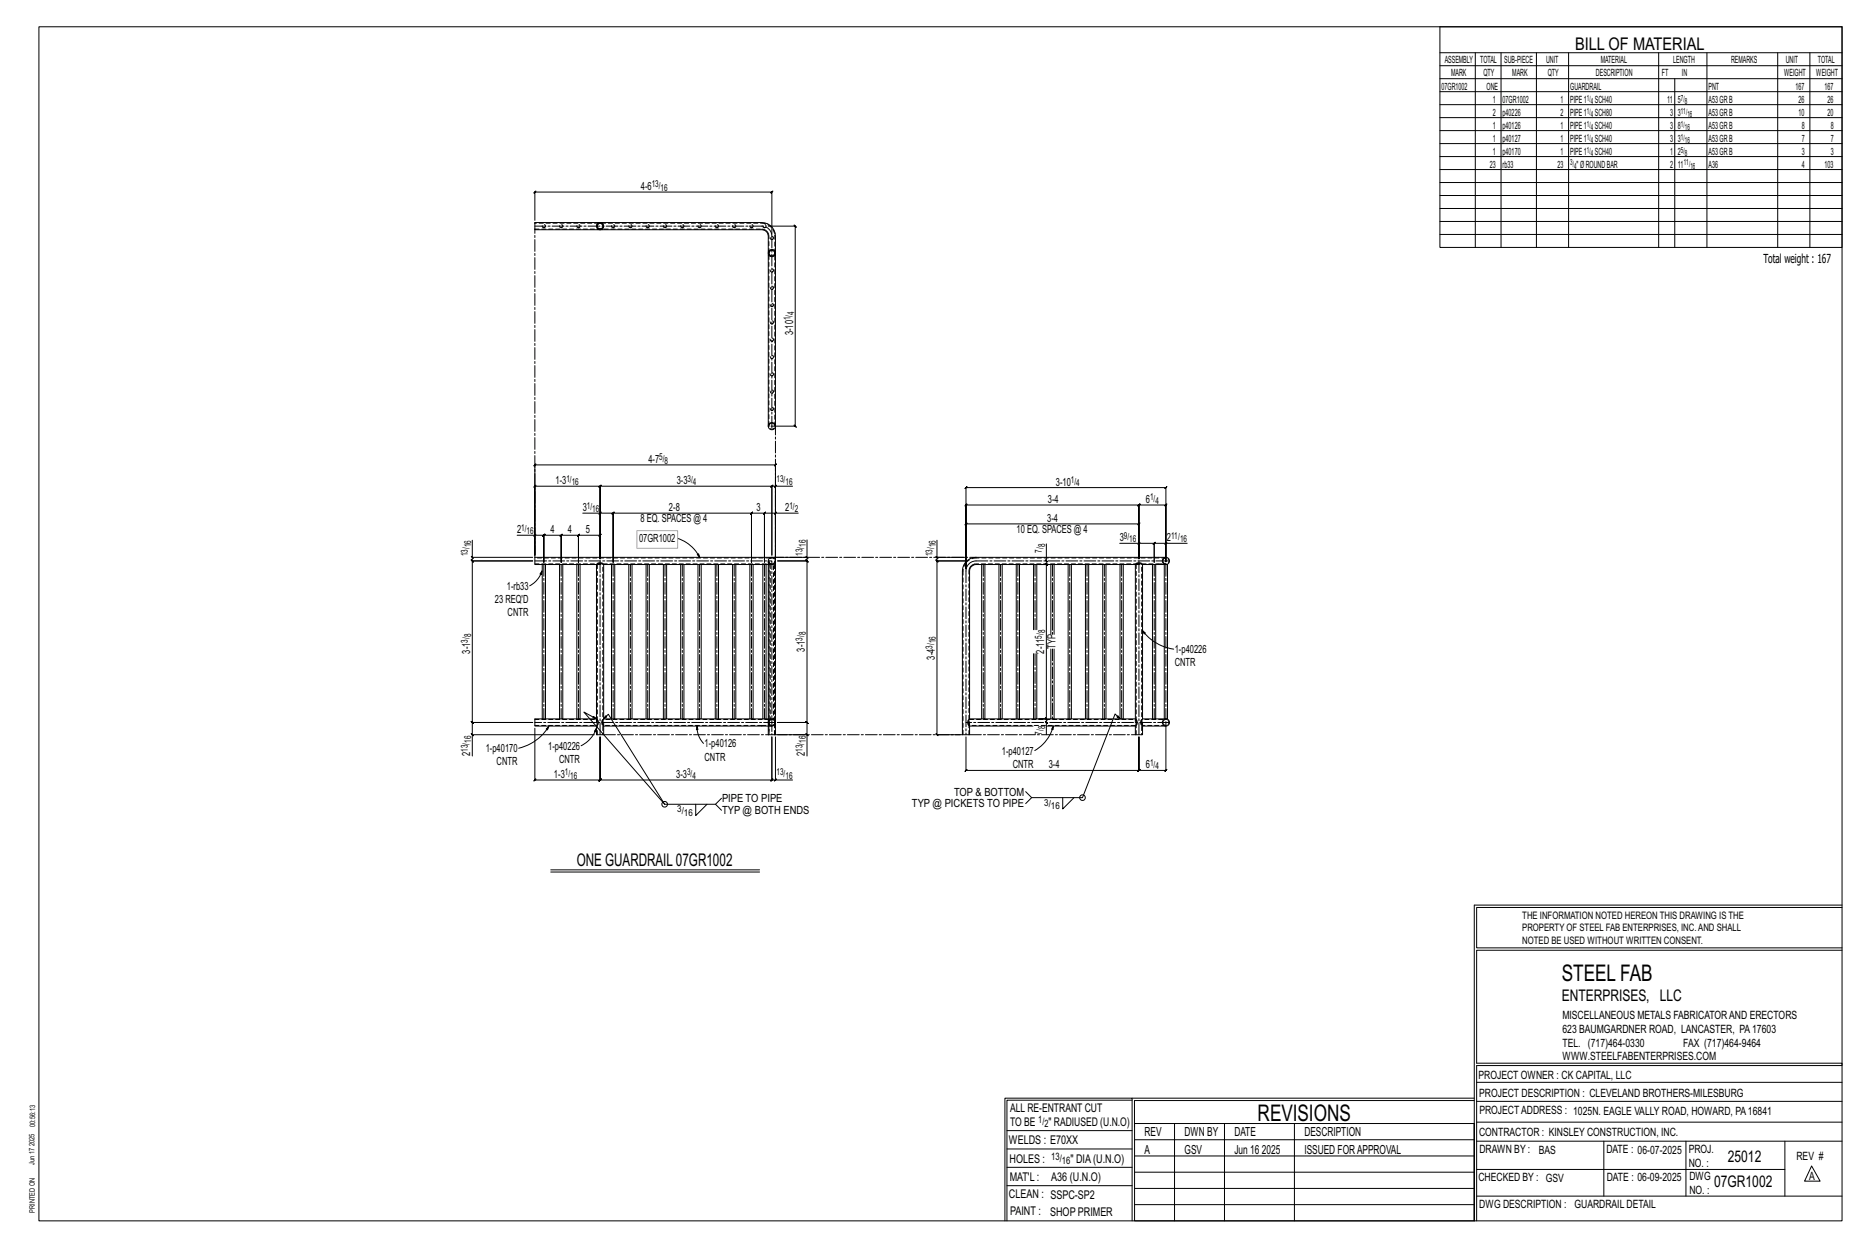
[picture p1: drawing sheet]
<svg xmlns="http://www.w3.org/2000/svg" width="914mm" height="610mm" viewBox="0 0 914 610" stroke-linecap="round" stroke-linejoin="round" font-family="sans-serif">
<g fill="none" stroke="#000" stroke-width=".49">
<path d="M19 13h883v584h-883zM705 13h197v108h-197zM705 26h197M705 32h197M705 39h197M722 26v95M735 26v95M752 26v95M768 26v95M812 26v95M820 39v82M836 26v95"/>
<path d="M870 26v95M886 26v95M705 45h197M705 51h197M705 58h197M705 64h197M705 70h197M705 77h197M705 83h197M705 89h197M705 96h197M262 108v-14h-1l1-1v1h116h-1l1-1v1v21"/>
<path d="M262 109h111a7 7 0 0 1 7 7v92a1.8 1.8 0 0 1-2 2 1.8 1.8 0 0 1-2-2v-92l-1-3-2-1h-111zM262 109h.1M262 112h.1M376 111h13v-1l1 1h-1v97l1 1-1-1h-12M705 102h197M705 108h197M705 115h197M380 238v-1l-1 1zM380 238h-2v-1l-1 1h1v34v-34v-1l-1 1h1h-84v-1l-1 1h1v35v-35v-1l-1 1h1h-32v-1l-1 1h1v34v-45l-1 1 1-1h118l-1 1 1-1v46v-35h8M473 239h-1l1-1v1h98h-1l1-1v1v36v-28l-1 1 1-1h-13l-1 1 1-1v26v-26l-1 1 1-1h-85l-1 1 1-1v31zM285 251h9v22v-11v-1l-1 1h1h-11l1-1-1 1v13v-13l1-1-1 1h-8v-1l-1 1h1v13v-13v-1l-1 1h1h-9l1-1-1 1v13v-13l1-1-1 1h-4M294 251h6v1l1-1h-1v24v-24v1l1-1h-1h68l-1 1 1-1v24v-24l-1 1 1-1h6v1l1-1h-1v24v-24v1l1-1h-1h6"/>
<path d="M294 251l-1 1zM379 252l1-1zM391 251h-11v22M231 272l1 1zM231 273v1l1 1-1-1h30h-30l1 1-1-1v79l1 1-1-1h30h-30l1 1-1-1v6M231 264v9h30M253 262h9v10M261 262l1-1zM265 279v2h-1zM265 279a12 12 0 0 1-6 8M265 276v76M265 276h27"/>
<path d="M267 276v76h-2M274 276v76M275 276v76h-1M282 276v76M284 276v76h-2M292 276v76h-8M295 276v-1h-2l-1 1M295 276v76M295 276h81M299 276v76M301 276v76h-2M308 276v76"/>
<path d="M309 276v76h-1M316 276v76M318 276v76h-2M325 276v76M326 276v76h-1M332 263a19 19 0 0 1 10 10M333 276v76M335 276v76h-2M341 271h1v2zM342 276v76M343 276v76h-1M350 276v76"/>
<path d="M352 276v76h-2M359 276v76M360 276v76h-1M367 276v76M369 276v76h-2M373 276v76M375 276v76M377 273h2l1 1v85h-4v-85zM378 273h-116v3h3M395 272l1 1zM395 273v1l1 1-1-1h-14h14l1 1-1-1v79l1 1-1-1h-14h14l1 1-1-1v6M395 264v9h-16"/>
<path d="M458 272l1 1zM459 273v1h-1l1 1v-1h14h-14h-1l1 1v-1v85h-1l1 1v-1h11M459 264v9h14M481 276l-5 1h-1v2v73M481 276v76M481 276h75M482 276v76h-1M489 276v76M491 276v76h-2M497 276v76M499 276v76h-2M506 276v32"/>
<path d="M508 276v32M512 274l1 1zM512 266v10l1 1-1-1h-3h3l1 1-1-1v76v-1l1 1h-1h-3h3v-1l1 1h-1v7M514 276v34M516 276v34M523 276v76M524 276v76h-1M531 276v76M533 276v76h-2M540 276v76M541 276v76h-1M548 266h10v7v-17l-1 1 1-1h-85l-1 1 1-1v22"/>
<path d="M548 276v76M550 276v76h-2M556 276v76M558 266h-1l1-1zM558 266h7h-1l1-1v1v9v-9h-1l1-1v1h6M559 276l-1-1h-1l-1 1M559 276v76M559 276h13v76h-6M564 276v76M566 276v76h-2M570 276v76M571 266v-1l-1 1z"/>
<path d="M571 276a1.8 1.8 0 0 0 1-2 1.8 1.8 0 0 0-1-1h-93a7 7 0 0 0-7 6v80h4v-4M581 266h-10v9M506 320v32M508 320v32h-2M514 318v34M516 318v34h-2M559 309l2 1h-1zM559 309a23 23 0 0 0 16 9M231 359l1 1zM262 356v26h-1l1-1v1h32h-1l1-1v1v-21v21h-1l1-1v1h84h-1l1-1v1v-21v21h-1l1-1v1h2M265 352h-3v3h30M267 352h7"/>
<path d="M267 357l2-2-1 2zM269 355a24 24 0 0 1-15 11M275 352h7M291 359h-60v11M292 356v2h-1zM292 355l1-1v-1l-2-2h-1l2 1-6-4 39 45M292 356a15 15 0 0 1-8 9M292 355v4h3v-4M295 352v1v1v1M295 355h81M295 352l3-3 27 44M299 352h-4"/>
<path d="M301 352h7M309 352h7M318 352h7M326 352h7M335 352h7M341 355l1 2h-1zM341 355a12 12 0 0 0 3 9M343 352h7M352 352h7M360 352h7M369 352h7M381 359h14v11"/>
<path d="M395 359l1 1zM475 352l-1 1v1l1 1M475 355h31M481 352h-6M482 352h7M491 352h6M499 352h7M508 352h6M512 353l1 1zM516 355l-1 2zM516 355a20 20 0 0 1-9 12M516 352h7"/>
<path d="M524 352h7M533 352h7M541 352h7M548 352l-2-3-16 41h-25l-3-3M550 352h6l1 1v1l-1 1M556 355v4h3v-4M556 355h-44M564 352h-5M571 353v24v-1l-1 1h1h-13v-1l-1 1h1v-16v16v-1l-1 1h1h-85v-1l-1 1h1v-16M571 352a1.8 1.8 0 0 1 1 1 1.8 1.8 0 0 1-1 2h-12l-1-1v-1l1-1M380 361v21h8M341 393v6l5-6"/>
<path d="M350 393l3 3M353 391l-3 2h-25M380 382v-1l-1 1zM505 390l-3 3M520 390v6l6-6M270 426h102M270 427h102M722 443v154M722 443h180M902 444h-179v20h179M902 465h-179v55h179v1h-179v76M554 538h-61v59"/>
<path d="M554 537h168M722 538h-167v13M723 539h179M723 530h179M493 553h61M555 550h167v47h-167zM555 558h167M575 550v47M599 550v47M634 550v47M723 549h179M723 558h179"/>
<path d="M785 558v27M825 558v27M874 558v27M493 571h61M493 562h61M555 573h167M555 566h167M723 572h151M887 570l4 8h-8zM492 597v-60h62v60M493 580h61M555 589h167"/>
<path d="M555 581h167M723 585h179"/>
<circle cx="325" cy="393" r="1.4"/>
<circle cx="530" cy="390" r="1.4"/>
</g>
<path d="M312 260h20v8h-20z" fill="none" stroke="#f0f" stroke-width=".5"/>
<g fill="none" stroke="#000" stroke-width=".49" stroke-dasharray="2 1.4">
<path d="M262 112h111M262 112h.1M262 109h.1M292 110h.1M292 111v-1M292 110v-1M292 112v-1M292 110v1M292 111h1M292 109h1M293 110h-1M293 111v1"/>
<path d="M293 112h-1M293 110h.1M293 112h.1M293 109h.1M293 112h2zM293 109h2M293 112l2-1M294 112h.1M294 109l-1 1M295 110l-1-1M295 112h.1M295 109h.1"/>
<path d="M295 109v1M295 111v-1M295 110h.1M295 111v1M295 111h.1M295 110v1M373 112l2 1M374 109h-112M375 113l1 2M376 115v93M379 114a6 6 0 0 0-5-5M376 123h.1"/>
<path d="M376 125v-2M376 125h.1M376 123l1-1M377 125h-1M377 123v2M377 125h.1M377 122h.1M377 123h.1M377 125h1M377 126v-1M377 122h1M378 123h-1"/>
<path d="M378 125h.1M378 123h.1M378 122h1M378 125h1M378 126h-1M379 122h.1M379 125h.1M379 123h-1M379 122v1M379 125v-1M379 125l-1 1M379 124v-1"/>
<path d="M379 123h.1M379 124h.1M380 124h.1M379 123v2M379 123h1M380 125h-1M376 208h.1M376 207h.1M378 207l-2 1M379 208v-94M379 208l-1-1M379 207h.1"/>
<path d="M379 208h1M380 208h-1M262 276h30M292 276h3M292 276h1M293 276h.1M293 276h2v83M295 276h81M376 274v1M376 276h.1M376 275h.1M376 274v85"/>
<path d="M376 275l2 1M376 276h1M376 276v83M377 273h-115M377 273h1M377 276v76M378 276a1.5 1.5 0 0 1-2-2 1.5 1.5 0 0 1 2-1 1.5 1.5 0 0 1 1 2M378 276l1-1M378 276h-1M379 276h-2M379 274v2h-1M379 275l1-1"/>
<path d="M380 275h-1M471 279v80M473 275l-2 4M474 274l-1 1M474 279l2-2M476 277l1-1M477 276h79M478 273l-4 1M556 276h3M556 276h.1M556 276h1M557 276h.1"/>
<path d="M557 276h2v83M559 276h8M567 276h4M569 274l1 2M569 274a1.5 1.5 0 0 1 2-1 1.5 1.5 0 0 1 1 2 1.5 1.5 0 0 1-1 1M570 273l-1 1M570 276h1M571 273h-93M571 273h-1M571 276l-1-1-1-1M262 352h30M292 352v3"/>
<path d="M292 352h.1M292 352l1 1M292 359v-83M293 353l-1 2h-30M295 354v-2h78M295 355v-1M295 355h.1M295 355v-3M373 355h3M373 355h-78M376 355h.1M376 354v-2"/>
<path d="M376 354v-1M376 352h.1M376 352h-3M376 354h.1M376 355h1M376 359h.1M376 352h1M377 353v2M377 355l-1-1M377 352h.1M377 352h-1M377 355h1"/>
<path d="M377 352h1M377 355h.1M377 352v1M377 352h2v-76M378 352h-1M378 352h.1M378 355h-2M378 355h.1M378 355h-1M378 352h1M378 355h1M379 352h.1"/>
<path d="M379 355h.1M379 352h-1M379 355v-1M379 355h-1M379 354v-1v-1M379 359v-83M379 354v1M379 359v-84M379 352v1M379 359h.1M379 353h1zM379 353v1"/>
<path d="M380 353l-1 1M474 354l1-2M474 355v-1M474 359v-4M474 355v-3M474 352v-73M474 359h.1M474 355h.1M475 355h-1M475 355v-3M475 352h81M556 355h-81"/>
<path d="M556 352v3M556 352h.1M556 352v1M556 359v-83M556 353v2M559 354v-2h12M559 355v-1M559 355h.1M559 355v-3M569 353v1M569 353h.1M569 354l1 1"/>
<path d="M569 353l1-1h1M570 352h-1M570 355h1M571 355h-12M571 352h-1M571 355h-1l-1-2M571 355h.1M572 352v1M572 354v1M572 353v1"/>
<circle cx="266" cy="111" r=".8"/>
<circle cx="275" cy="111" r=".8"/>
<circle cx="283" cy="111" r=".8"/>
<circle cx="300" cy="111" r=".8"/>
<circle cx="309" cy="111" r=".8"/>
<circle cx="317" cy="111" r=".8"/>
<circle cx="326" cy="111" r=".8"/>
<circle cx="334" cy="111" r=".8"/>
<circle cx="342" cy="111" r=".8"/>
<circle cx="351" cy="111" r=".8"/>
<circle cx="359" cy="111" r=".8"/>
<circle cx="368" cy="111" r=".8"/>
<circle cx="374" cy="111" r=".8"/>
<circle cx="378" cy="116" r=".8"/>
<circle cx="378" cy="132" r=".8"/>
<circle cx="378" cy="149" r=".8"/>
<circle cx="378" cy="158" r=".8"/>
<circle cx="378" cy="141" r=".8"/>
<circle cx="378" cy="175" r=".8"/>
<circle cx="378" cy="166" r=".8"/>
<circle cx="378" cy="183" r=".8"/>
<circle cx="378" cy="192" r=".8"/>
<circle cx="378" cy="200" r=".8"/>
<circle cx="378" cy="208" r="1.5"/>
</g>
<g fill="none" stroke="#000" stroke-width=".49" stroke-dasharray="5.8 1 1 1">
<path d="M373 111h-111M378 116v94M378 116l-1-4-2-1h-2M262 273v-161M262 274h116v85M266 276v76M275 276v76M283 276v76M300 276v76M309 276v76M317 276v76M326 276v76"/>
<path d="M334 276v76M342 276v76M351 276v76M359 276v76M368 276v76M374 276v76M378 273h100M380 274v-66M473 279v80M478 274h94M478 274l-4 2-1 1v2M481 276v76"/>
<path d="M490 276v76M498 276v76M507 276v32M515 276v34M524 276v76M532 276v76M541 276v76M549 276v76M558 274v85M565 276v76M571 276v76M507 320v32"/>
<path d="M515 318v34M294 359v-85M295 359h81M380 353h-118M380 359h91M475 359h81M572 353h-99"/>
</g>
<g font-size="11.2">
<text x="764" y="480">STEEL FAB</text>
<text x="616" y="548">REVISIONS</text>
</g>
<g font-size="8.6">
<text x="771" y="24">BILL OF MATERIAL</text>
<text x="282" y="424">ONE GUARDRAIL07GR1002</text>
</g>
<g font-size="7.9">
<text x="765" y="490">ENTERPRISES, LLC</text>
<text x="846" y="569">25012</text>
<text x="839" y="581">07GR1002</text>
</g>
<g font-size="6.1">
<text x="863" y="129">Total weight : 167</text>
<text x="560" y="556">REV</text>
<text x="580" y="556">DWN BY</text>
<text x="604" y="556">DATE</text>
<text x="639" y="556">DESCRIPTION</text>
<text x="560" y="564">A</text>
<text x="580" y="564">GSV</text>
<text x="604" y="564">Jun 16</text>
<text x="618" y="564">2025</text>
<text x="639" y="564">ISSUED FORAPPROVAL</text>
</g>
<g font-size="5.9">
<text x="494" y="560">WELDS : E70XX</text>
<text x="494" y="569">HOLES :</text>
<text x="524" y="569">&quot; DIA(U.N.O)</text>
<text x="494" y="578">MAT'L :</text>
<text x="515" y="578">A36 (U.N.O)</text>
<text x="494" y="586">CLEAN : SSPC-SP2</text>
<text x="495" y="595">PAINT :</text>
<text x="514" y="595">SHOP PRIMER</text>
</g>
<g font-size="5.8">
<text x="494" y="544">ALL RE-ENTRANT CUT</text>
<text x="494" y="551">TO BE</text>
<text x="513" y="551">&quot; RADIUSED (U.N.O)</text>
</g>
<g font-size="5.6">
<text x="765" y="499">MISCELLANEOUS METALS FABRICATORAND ERECTORS</text>
<text x="765" y="505">623 BAUMGARDNER ROAD, LANCASTER, PA17603</text>
<text x="765" y="512">TEL. (717)464-0330</text>
<text x="824" y="512">FAX (717)464-9464</text>
<text x="765" y="519">WWW.STEELFABENTERPRISES.COM</text>
<text x="724" y="528">PROJECT OWNER : CK CAPITAL, LLC</text>
<text x="724" y="537">PROJECT DESCRIPTION : CLEVELAND BROTHERS-MILESBURG</text>
<text x="724" y="545">PROJECTADDRESS : 1025N. EAGLE VALLY ROAD, HOWARD, PA16841</text>
<text x="724" y="556">CONTRACTOR : KINSLEY CONSTRUCTION, INC.</text>
<text x="724" y="564">DRAWN BY :</text>
<text x="753" y="564">BAS</text>
<text x="786" y="564">DATE : 06-07-2025</text>
<text x="827" y="564">PROJ.</text>
<text x="879" y="568">REV #</text>
<text x="827" y="571">NO. :</text>
<text x="724" y="578">CHECKED BY : GSV</text>
<text x="787" y="578">DATE : 06-09-2025</text>
<text x="827" y="578">DWG</text>
<text x="886" y="578">A</text>
<text x="827" y="584">NO. :</text>
<text x="724" y="591">DWG DESCRIPTION : GUARDRAIL DETAIL</text>
</g>
<g font-size="5.5">
<text x="314" y="93">4-6</text>
<text x="388" y="164" transform="rotate(-90 388 164)">3-10</text>
<text x="317" y="226">4-7</text>
<text x="272" y="237">1-3</text>
<text x="331" y="237">3-3</text>
<text x="517" y="238">3-10</text>
<text x="285" y="250">3</text>
<text x="327" y="250">2-8</text>
<text x="370" y="250">3</text>
<text x="384" y="250">2</text>
<text x="513" y="246">3-4</text>
<text x="561" y="246">6</text>
<text x="314" y="256">8 EQ. SPACES @ 4</text>
<text x="513" y="255">3-4</text>
<text x="253" y="261">2</text>
<text x="269" y="261">4</text>
<text x="278" y="261">4</text>
<text x="287" y="261">5</text>
<text x="498" y="261">10 EQ. SPACES @ 4</text>
<text x="313" y="265">07GR1002</text>
<text x="548" y="265">3</text>
<text x="571" y="265">2</text>
<text x="248" y="289">1-rb33</text>
<text x="242" y="295">23 REQ'D</text>
<text x="249" y="302">CNTR</text>
<text x="517" y="318" transform="rotate(-90 517 318)">TYP</text>
<text x="230" y="320" transform="rotate(-90 230 320)">3-1</text>
<text x="394" y="319" transform="rotate(-90 394 319)">3-1</text>
<text x="458" y="323" transform="rotate(-90 458 323)">3-4</text>
<text x="511" y="320" transform="rotate(-90 511 320)">2-11</text>
<text x="575" y="320">1-p40226</text>
<text x="575" y="326">CNTR</text>
<text x="345" y="366">1-p40126</text>
<text x="230" y="370" transform="rotate(-90 230 370)">2</text>
<text x="238" y="368">1-p40170</text>
<text x="268" y="367">1-p40226</text>
<text x="394" y="370" transform="rotate(-90 394 370)">2</text>
<text x="490" y="369">1-p40127</text>
<text x="243" y="375">CNTR</text>
<text x="274" y="373">CNTR</text>
<text x="345" y="372">CNTR</text>
<text x="496" y="376">CNTR</text>
<text x="513" y="376">3-4</text>
<text x="561" y="376">6</text>
<text x="271" y="381">1-3</text>
<text x="331" y="381">3-3</text>
<text x="467" y="389">TOP &amp; BOTTOM</text>
<text x="353" y="392">PIPE TO PIPE</text>
<text x="446" y="395">TYP @ PICKETS TO PIPE</text>
<text x="353" y="398">TYP @ BOTH ENDS</text>
</g>
<g font-size="5">
<text x="745" y="450">THE INFORMATION NOTED HEREON THIS DRAWING IS THE</text>
<text x="745" y="456">PROPERTY OF STEEL FAB ENTERPRISES, INC.AND SHALL</text>
<text x="745" y="462">NOTED BE USED WITHOUT WRITTEN CONSENT.</text>
<text x="508" y="550">1/</text>
<text x="511" y="551">2</text>
<text x="515" y="568">13/</text>
<text x="520" y="570">16</text>
</g>
<g font-size="4.9">
<text x="707" y="31">ASSEMBLY</text>
<text x="725" y="31">TOTAL</text>
<text x="736" y="31">SUB-PIECE</text>
<text x="757" y="31">UNIT</text>
<text x="784" y="31">MATERIAL</text>
<text x="819" y="31">LENGTH</text>
<text x="847" y="31">REMARKS</text>
<text x="874" y="31">UNIT</text>
<text x="890" y="31">TOTAL</text>
<text x="710" y="37">MARK</text>
<text x="726" y="37">QTY</text>
<text x="740" y="37">MARK</text>
<text x="758" y="37">QTY</text>
<text x="781" y="37">DESCRIPTION</text>
<text x="814" y="37">FT</text>
<text x="823" y="37">IN</text>
<text x="873" y="37">WEIGHT</text>
<text x="889" y="37">WEIGHT</text>
<text x="706" y="44">07GR1002</text>
<text x="728" y="44">ONE</text>
<text x="769" y="44">GUARDRAIL</text>
<text x="836" y="44">PNT</text>
<text x="879" y="44">167</text>
<text x="893" y="44">167</text>
<text x="731" y="50">1</text>
<text x="736" y="50">07GR1002</text>
<text x="764" y="50">1</text>
<text x="769" y="50">PIPE1</text>
<text x="781" y="50">SCH40</text>
<text x="816" y="50">11</text>
<text x="821" y="50">5</text>
<text x="836" y="50">A53GRB</text>
<text x="880" y="50">26</text>
<text x="895" y="50">26</text>
<text x="731" y="57">2</text>
<text x="736" y="57">p40226</text>
<text x="764" y="57">2</text>
<text x="769" y="57">PIPE1</text>
<text x="781" y="57">SCH80</text>
<text x="818" y="57">3</text>
<text x="821" y="57">3</text>
<text x="836" y="57">A53GRB</text>
<text x="880" y="57">10</text>
<text x="895" y="57">20</text>
<text x="731" y="63">1</text>
<text x="736" y="63">p40126</text>
<text x="764" y="63">1</text>
<text x="769" y="63">PIPE1</text>
<text x="781" y="63">SCH40</text>
<text x="818" y="63">3</text>
<text x="821" y="63">8</text>
<text x="836" y="63">A53GRB</text>
<text x="882" y="63">8</text>
<text x="896" y="63">8</text>
<text x="731" y="69">1</text>
<text x="736" y="69">p40127</text>
<text x="764" y="69">1</text>
<text x="769" y="69">PIPE1</text>
<text x="781" y="69">SCH40</text>
<text x="818" y="69">3</text>
<text x="821" y="69">3</text>
<text x="836" y="69">A53GRB</text>
<text x="882" y="69">7</text>
<text x="896" y="69">7</text>
<text x="731" y="76">1</text>
<text x="736" y="76">p40170</text>
<text x="764" y="76">1</text>
<text x="769" y="76">PIPE1</text>
<text x="781" y="76">SCH40</text>
<text x="818" y="76">1</text>
<text x="821" y="76">2</text>
<text x="836" y="76">A53GRB</text>
<text x="882" y="76">3</text>
<text x="896" y="76">3</text>
<text x="729" y="82">23</text>
<text x="736" y="82">rb33</text>
<text x="762" y="82">23</text>
<text x="772" y="82">&quot;ØROUNDBAR</text>
<text x="818" y="82">2</text>
<text x="821" y="82">11</text>
<text x="836" y="82">A36</text>
<text x="882" y="82">4</text>
<text x="893" y="82">103</text>
</g>
<g font-size="4.7">
<text x="319" y="92">13/</text>
<text x="323" y="93">16</text>
<text x="389" y="154" transform="rotate(-90 389 154)">4</text>
<text x="387" y="157" transform="rotate(-90 387 157)">1/</text>
<text x="323" y="225">5/</text>
<text x="325" y="227">8</text>
<text x="277" y="236">1/</text>
<text x="280" y="237">16</text>
<text x="337" y="236">3/</text>
<text x="339" y="237">4</text>
<text x="380" y="236">13/</text>
<text x="384" y="237">16</text>
<text x="524" y="236">1/</text>
<text x="527" y="238">4</text>
<text x="563" y="245">1/</text>
<text x="287" y="249">1/</text>
<text x="290" y="250">16</text>
<text x="386" y="249">1/</text>
<text x="389" y="250">2</text>
<text x="566" y="246">4</text>
<text x="255" y="260">1/</text>
<text x="258" y="261">16</text>
<text x="550" y="264">9/</text>
<text x="573" y="264">11/</text>
<text x="231" y="268" transform="rotate(-90 231 268)">16</text>
<text x="394" y="268" transform="rotate(-90 394 268)">16</text>
<text x="458" y="268" transform="rotate(-90 458 268)">16</text>
<text x="512" y="268" transform="rotate(-90 512 268)">8</text>
<text x="553" y="265">16</text>
<text x="578" y="265">16</text>
<text x="229" y="272" transform="rotate(-90 229 272)">13/</text>
<text x="393" y="272" transform="rotate(-90 393 272)">13/</text>
<text x="456" y="272" transform="rotate(-90 456 272)">13/</text>
<text x="510" y="270" transform="rotate(-90 510 270)">7/</text>
<text x="231" y="312" transform="rotate(-90 231 312)">8</text>
<text x="394" y="311" transform="rotate(-90 394 311)">8</text>
<text x="512" y="310" transform="rotate(-90 512 310)">8</text>
<text x="229" y="314" transform="rotate(-90 229 314)">3/</text>
<text x="393" y="313" transform="rotate(-90 393 313)">3/</text>
<text x="456" y="317" transform="rotate(-90 456 317)">3/</text>
<text x="458" y="315" transform="rotate(-90 458 315)">16</text>
<text x="510" y="312" transform="rotate(-90 510 312)">5/</text>
<text x="510" y="359" transform="rotate(-90 510 359)">7/</text>
<text x="512" y="357" transform="rotate(-90 512 357)">8</text>
<text x="231" y="363" transform="rotate(-90 231 363)">16</text>
<text x="394" y="363" transform="rotate(-90 394 363)">16</text>
<text x="229" y="368" transform="rotate(-90 229 368)">13/</text>
<text x="393" y="368" transform="rotate(-90 393 368)">13/</text>
<text x="563" y="375">1/</text>
<text x="566" y="376">4</text>
<text x="276" y="379">1/</text>
<text x="279" y="381">16</text>
<text x="336" y="379">3/</text>
<text x="339" y="381">4</text>
<text x="380" y="379">13/</text>
<text x="384" y="381">16</text>
<text x="511" y="394">3/</text>
<text x="514" y="396">16</text>
<text x="332" y="397">3/</text>
<text x="335" y="399">16</text>
</g>
<g font-size="4.2">
<text x="777" y="49">1/</text>
<text x="779" y="51">4</text>
<text x="823" y="49">7/</text>
<text x="825" y="51">8</text>
<text x="777" y="56">1/</text>
<text x="779" y="57">4</text>
<text x="823" y="56">11/</text>
<text x="826" y="57">16</text>
<text x="777" y="62">1/</text>
<text x="779" y="63">4</text>
<text x="823" y="62">1/</text>
<text x="825" y="63">16</text>
<text x="777" y="68">1/</text>
<text x="779" y="70">4</text>
<text x="823" y="68">1/</text>
<text x="825" y="70">16</text>
<text x="777" y="75">1/</text>
<text x="779" y="76">4</text>
<text x="823" y="75">5/</text>
<text x="825" y="76">8</text>
<text x="769" y="81">3/</text>
<text x="770" y="82">4</text>
<text x="824" y="81">11/</text>
<text x="827" y="82">16</text>
</g>
<g font-size="3.7">
<text x="17" y="551" transform="rotate(-90 17 551)">00:56:13</text>
<text x="17" y="561" transform="rotate(-90 17 561)">2025</text>
<text x="17" y="570" transform="rotate(-90 17 570)">Jun 17</text>
<text x="17" y="593" transform="rotate(-90 17 593)">PRINTED ON</text>
</g>
</svg>
